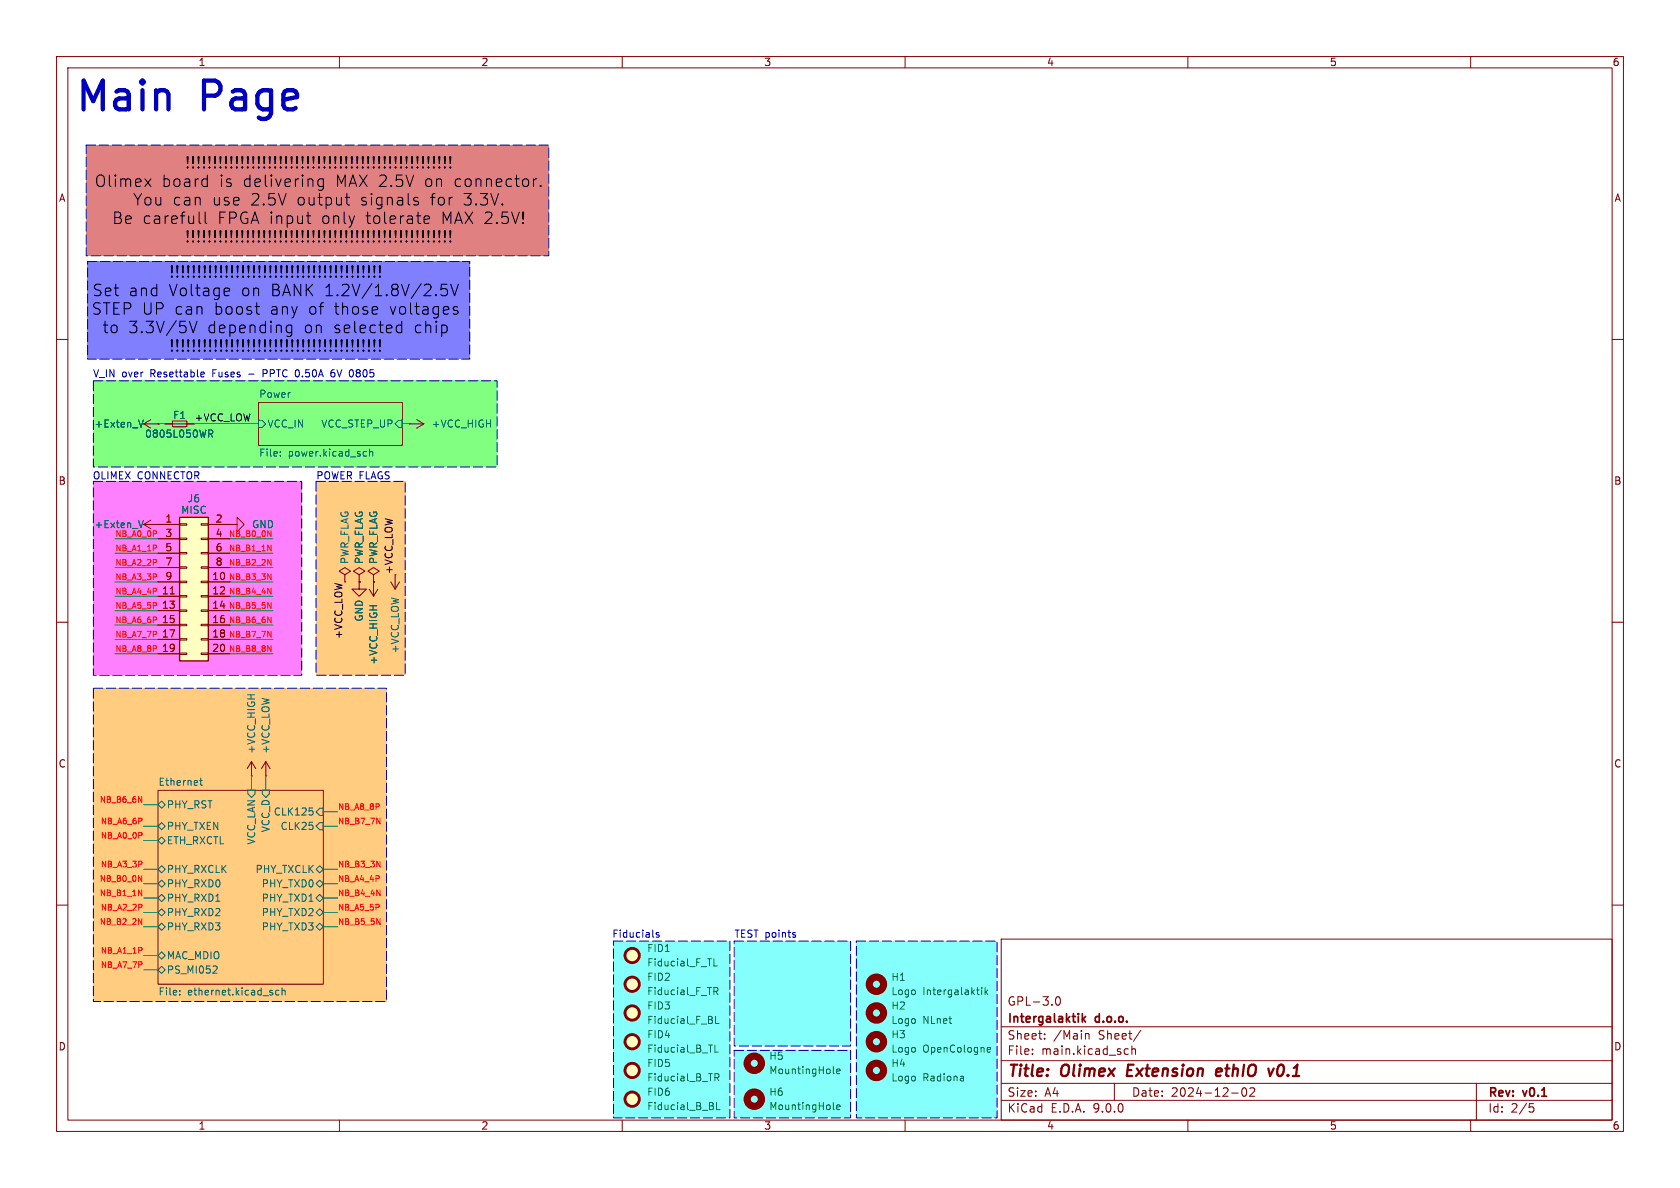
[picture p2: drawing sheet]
<svg xmlns="http://www.w3.org/2000/svg" width="297mm" height="210mm" viewBox="0 0 297 210" stroke-linecap="round" stroke-linejoin="round" font-family="sans-serif">
<g fill="none" stroke="#840000" stroke-width=".18">
<path d="M10 10h277v190h-277zM12 12h273v186h-273zM60 10v2M110 10v2M160 10v2M210 10v2M260 10v2M10 60h2M45.7 71.1h25.4v7.6h-25.4zM285 60h2M10 110h2M285 110h2"/>
<path d="M27.9 139.7h29.2v34.3h-29.2zM10 160h2M177 166h108v32h-108zM186.7 176.3l.3-.1a.81 .81 0 0 1 .5 .6 .81 .81 0 0 1-.3 .8l-.1 .1a.81 .81 0 0 1-.4-1.4zM285 160h2M60 198v2M110 198v2M160 198v2M177 194.5h108M177 191.5h108M177 187.5h108M177 181.5h108"/>
<path d="M182.5 186.3v.1M182.5 185.5v.1M184.7 183.6v.1M184.7 182.8v.1M191.9 182.8l.2-.1 .4 .1v.9M197 191.5v3M199 185.4l.5 .1M199.5 186.3l-.5 .1M200.1 185.5l.2-.1 .4 .1v.9M200.1 184.9v1.5M201.7 182.1l-1.3 2M210 198v2"/>
<path d="M217.7 193.2h1.2M219.7 192.4l.2-.1a.81 .81 0 0 1 .6 .6 .81 .81 0 0 1-.3 .8l-.2 .1a.81 .81 0 0 1-.3-1.4zM221 192.4l.5-.1 .2 .1 .1 .3-.9 1.1h.9M260 198v2M261 191.5v6.5M270.4 195.1h.7M270.5 195.7h.4l.3 .3-.2 .5-.5 .1"/>
</g>
<path d="M199.5 188.2l-.3 2h1M215.9 189l-.1-.1-.6 .1-.2 .9 .2 .3 .6-.1M216 189.4l-1 .1M225.2 188.9l-.7 1.3M226.2 188.3a1.3 1.3 0 0 0 0 1.9" fill="none" stroke="#840000" stroke-width=".4"/>
<path d="M191.3 179.2v1.5M191.9 179.7l-.6 .6M191.5 180.1l.4 .6" fill="none" stroke="#840000" stroke-width=".3"/>
<path d="M15.2 25.7h81.8v19.5h-81.8z" fill="#e08080"/>
<path d="M55.9 85.1h15.7v34.3h-15.7z" fill="#ffcc80"/>
<path d="M16.5 67.3h71.4v15.3h-71.4z" fill="#80ff80"/>
<g fill="#85fffb">
<path d="M151.4 166.4h24.9v31.2h-24.9z"/>
<path d="M108.5 166.4h20.5v31.2h-20.5z"/>
</g>
<path d="M16.5 85.1h36.8v34.3h-36.8z" fill="#ff80ff"/>
<path d="M16.5 121.7h51.8v55.3h-51.8z" fill="#ffcc80"/>
<g fill="#85fffb">
<path d="M129.8 166.4h20.6v18.5h-20.6z"/>
<path d="M129.8 185.7h20.6v11.9h-20.6z"/>
</g>
<path d="M15.5 46.2h67.6v17.3h-67.6z" fill="#8080ff"/>
<g fill="none" stroke="#840000" stroke-width=".18">
<path d="M25.4 74.9h2.5M25.4 74.9l1.3 .8M26.7 74.2l-1.3 .7M27.9 74.9h.1M29.2 74.9h5.1M30.5 74.4h2.5v1h-2.5zM45.7 71.1h25.4v7.6h-25.4zM72.4 74.9h.1M72.4 74.9h2.5M73.7 74.2l1.2 .7M74.9 74.9l-1.2 .8M25.4 92.7l1.3 .8"/>
<path d="M25.4 92.7h2.5M26.7 91.9l-1.3 .8M27.9 92.7h.1M27.9 139.7h29.2v34.3h-29.2zM44.4 137.2h.1M44.4 134.6l-.7 1.3M44.4 134.6l.8 1.3M44.4 134.6v2.6M47 137.2h.1M47 134.6l-.8 1.3M47 134.6l.8 1.3M47 134.6v2.6"/>
</g>
<g fill="none" stroke="#006464" stroke-width=".18">
<path d="M24.5 74.2l.4 1.3 .4-1.3M36.9 76h.5l.2 .3-.1 .3-.6 .1M37.2 76.7l.4 .6M45.7 74.3h.7l.6 .6-.6 .7h-.7zM49.6 79.9v.1M64.4 79.8l.4 .1M65.4 79.9l.1-.1 .3 .1 .1 .7M65.4 79.4v1.2M70.5 74.3h.6v1.3h-.6l-.7-.7zM24.5 92l.4 1.3 .4-1.3M49.6 80.5v.1M64.8 80.6h-.4"/>
<path d="M35.3 138h.5M35.5 137.6v1l.3 .2M43.8 139.7h1.3v.6l-.7 .7-.6-.7zM46.4 139.7h1.2v.6l-.6 .7-.6-.7zM27.9 146.1l.7-.7 .6 .7-.6 .6zM27.9 156.2l.7-.6 .6 .6-.6 .6zM27.9 148.6l.7-.6 .6 .6-.6 .6zM27.9 158.8l.7-.7 .6 .7-.6 .6zM28.6 141.6l.6 .6-.6 .7-.7-.7zM28.6 153l.6 .7-.6 .6-.7-.6zM54.7 142.8h.6M55.1 143.3l.2 .2v.3l-.2 .3"/>
<path d="M55.9 153.7l.6-.7 .6 .7-.6 .6zM55.9 156.2l.6-.6 .6 .6-.6 .6zM55.9 158.8l.6-.7 .6 .7-.6 .6zM55.9 146.1l.6-.7h.6v1.3h-.6zM56.5 142.9h.6v1.2h-.6l-.6-.6zM27.9 171.5l.7-.7 .6 .7-.6 .6zM27.9 168.9l.7-.6 .6 .6-.6 .6zM27.9 163.8l.7-.6 .6 .6-.6 .7zM27.9 161.3l.7-.6 .6 .6-.6 .6zM31.8 175.8v.1M31.8 175.1v.1M38.1 170.8l.3 .2-.1 .3-.7 .7h.8"/>
<path d="M49.3 175.1h-.3l-.3 .2 .1 .5h.5M49.9 175.2l.2-.1h.3v.8M49.9 174.6v1.3M55.9 161.3l.6-.6 .6 .6-.6 .6zM55.9 163.8l.6-.6 .6 .6-.6 .7zM147.3 189.6l.2 .2M147.9 189.4l.6-.1v-.3h-.4l-.2 .1 .1 .6h.5"/>
</g>
<circle cx="133.3" cy="188" r="1.27" fill="none" stroke="#840000" stroke-width="1.3"/>
<path d="M31.7 91.4h5.1v25.4h-5.1z" fill="#ffffc2"/>
<path d="M31.7 91.4h5.1v25.4h-5.1z" fill="none" stroke="#840000" stroke-width=".25"/>
<g fill="none" stroke="#840000" stroke-width=".18">
<path d="M27.9 74.9h.1M29.2 74.9h1.3M33 74.9h1.3M27.9 92.7h.1M27.9 92.7h3.8M27.9 95.3h3.8M27.9 97.8h3.8M31.7 92.6h1.3v.2h-1.3zM31.7 95.1h1.3v.3h-1.3zM31.7 97.7h1.3v.2h-1.3zM35.6 92.6h1.2v.2h-1.2zM35.6 95.1h1.2v.3h-1.2z"/>
<path d="M35.6 97.7h1.2v.2h-1.2zM36.8 92.7h3.8M36.8 95.3h3.8M36.8 97.8h3.8M40.6 92.7h1.3v-1.3l1.3 1.3-1.3 1.3v-1.3M40.6 92.7h.1M27.9 100.3h3.8M27.9 102.9h3.8M27.9 105.4h3.8M27.9 108h3.8M27.9 110.5h3.8M27.9 113h3.8"/>
<path d="M27.9 115.6h3.8M31.7 100.2h1.3v.3h-1.3zM31.7 102.7h1.3v.3h-1.3zM31.7 105.3h1.3v.2h-1.3zM31.7 107.8h1.3v.3h-1.3zM31.7 110.4h1.3v.2h-1.3zM31.7 112.9h1.3v.3h-1.3zM31.7 115.4h1.3v.3h-1.3zM35.6 100.2h1.2v.3h-1.2zM35.6 102.7h1.2v.3h-1.2zM35.6 105.3h1.2v.2h-1.2zM35.6 107.8h1.2v.3h-1.2z"/>
<path d="M35.6 110.4h1.2v.2h-1.2zM35.6 112.9h1.2v.3h-1.2zM35.6 115.4h1.2v.3h-1.2zM36.8 100.3h3.8M36.8 102.9h3.8M36.8 105.4h3.8M36.8 108h3.8M36.8 110.5h3.8M36.8 113h3.8M36.8 115.6h3.8M61 101.6l1-.6-1-.7-1.1 .7 1.1 .6v1.3M63.5 102.9v1.2h1.3l-1.3 1.3-1.3-1.3h1.3"/>
<path d="M63.5 102.9h.1M63.5 101.6l1-.6-1-.7-1 .7 1 .6v1.3M65.3 104.1l.7 1.3M66 102.9h.1M66 101.6l1.1-.6-1.1-.7-1 .7 1 .6v1.3M66 102.9v2.5M66.8 104.1l-.8 1.3M69.1 102.9l.7 1.2M69.8 101.6v2.5M70.6 102.9l-.8 1.2"/>
</g>
<path d="M30.1 105h.7" fill="none" stroke="#a90000" stroke-width=".18"/>
<g fill="#ffffc2" stroke="#ffffc2" stroke-width=".18">
<circle cx="111.8" cy="168.9" r="1.27"/>
<circle cx="111.8" cy="179.1" r="1.27"/>
<circle cx="111.8" cy="174" r="1.27"/>
<circle cx="111.8" cy="194.3" r="1.27"/>
<circle cx="111.8" cy="189.2" r="1.27"/>
<circle cx="111.8" cy="184.1" r="1.27"/>
</g>
<g fill="none" stroke="#840000" stroke-width=".51">
<circle cx="111.8" cy="168.9" r="1.27"/>
<circle cx="111.8" cy="179.1" r="1.27"/>
<circle cx="111.8" cy="174" r="1.27"/>
<circle cx="111.8" cy="189.2" r="1.27"/>
<circle cx="111.8" cy="194.3" r="1.27"/>
<circle cx="111.8" cy="184.1" r="1.27"/>
</g>
<g fill="none" stroke="#006464" stroke-width=".18">
<path d="M24.5 74.2l.4 1.3 .4-1.3M36.9 76h.5l.2 .3-.1 .3-.6 .1M37.2 76.7l.4 .6M24.5 92l.4 1.3 .4-1.3M126.2 169.5v1.3h.6M126.2 174.6h.5l.2 .2-.1 .4h-.6M126.5 179.6v1.3h.6M126.5 175.2l.4 .6M173.6 174.6v.1M173.6 175v.8M174.2 174.6v1.2M174.3 175.4l.3 .4"/>
<path d="M174.6 175l-.4 .5M126.4 189.8h.5l.2 .3-.1 .3-.6 .1M126.4 184.7v1.3h.6M126.7 194.9v1.3h.6M126.7 190.5l.4 .6M147.3 196l.2 .2M147.9 195.7l.6-.1v-.2l-.4-.1-.2 .2 .1 .6h.5M170.3 190.3l.1 .8M170.4 191l-.2 .1M170.4 190.5l-.2 .1M174.6 185.9h.5M174.6 185.2h.3l.2 .3-.6 .1"/>
</g>
<g fill="none" stroke="#840000" stroke-width="1.3">
<circle cx="154.9" cy="174" r="1.27"/>
<circle cx="154.9" cy="179.1" r="1.27"/>
<circle cx="133.3" cy="194.3" r="1.27"/>
<circle cx="154.9" cy="189.2" r="1.27"/>
<circle cx="154.9" cy="184.1" r="1.27"/>
</g>
<g fill="none" stroke="#ff0600" stroke-width=".18">
<path d="M47.3 93.8l.6 1v-1M47.3 96.4l.6 1v-1M47.3 98.9l.6 1v-1M47.3 106.5l.6 1v-1M47.3 101.4l.6 1.1v-1.1M47.3 104l.6 1v-1M47.3 109.1l.6 1v-1M47.3 111.6l.6 1v-1M47.3 114.1l.6 1.1v-1.1M24.5 157.3l.6 1v-1M24.5 140.8l.6 1v-1M24.5 154.8l.6 1v-1"/>
<path d="M66.6 144.6l.6 1v-1M66.6 152.2l.6 1.1v-1.1M66.6 157.3l.6 1v-1M24.5 162.4l.6 1v-1M66.6 162.4l.6 1v-1"/>
</g>
<g fill="none" stroke="#009600" stroke-width=".18">
<path d="M27.9 74.9h1.3M34.3 74.9h11.4M71.1 74.9h1.3M20.3 95.3h7.6M20.3 97.8h7.6M40.6 95.3h7.7M40.6 97.8h7.7M20.3 115.6h7.6M20.3 105.4h7.6M20.3 102.9h7.6M20.3 100.3h7.6M20.3 110.5h7.6"/>
<path d="M20.3 108h7.6M20.3 113h7.6M40.6 115.6h7.7M40.6 105.4h7.7M40.6 102.9h7.7M40.6 100.3h7.7M40.6 110.5h7.7M40.6 108h7.7M40.6 113h7.7M44.4 137.2v2.5M47 137.2v2.5M25.4 148.6h2.5"/>
<path d="M25.4 142.2h2.5M25.4 146.1h2.5M25.4 156.2h2.5M25.4 158.8h2.5M25.4 153.7h2.5M57.1 146.1h2.6M57.1 156.2h2.6M57.1 158.8h2.6M57.1 153.7h2.6M57.1 143.5h2.6M25.4 168.9h2.5M25.4 163.8h2.5"/>
<path d="M25.4 171.5h2.5M25.4 161.3h2.5M57.1 163.8h2.6M57.1 161.3h2.6"/>
</g>
<path d="M35.6 66.6h.4M35.6 65.8h.3l.2 .3-.6 .1M46.5 66h.5M47 65.4h-.5v1.2M59.1 65.4h-.4a.86 .86 0 0 0 0 1.2h.4M59.1 65.9l-.4-.1-.2 .3M62.3 65.4l.2 .4-.2 .8M116.5 164.9l-.3-.1-.2 .2 .1 .2 .4 .1v.3h-.5M140.3 165.3h.3l.1 .2-.2 .2h-.2M140.3 164.8l.3 .1" fill="none" stroke="#0000c2" stroke-width=".18"/>
<g fill="none" stroke="#000" stroke-width=".18">
<path d="M25.6 31.6l1.1 1.4M26.7 31.6l-1.1 1.4M35.2 37.5v1.7l.3 .3M36.3 37.5v1.7l.3 .3M36.5 31.6l.1 .1M36.6 30.9v2.1M36.6 32.9l-.1 .1M54.2 38.2h.7M54.5 39.4l.4 .1M57.2 31.6v1.7a.55 .55 0 0 1-.9 .3M57.2 31.7l-.6-.1-.4 .4v.6l.2 .3 .2 .1 .6-.1M61 34.9h.8"/>
<path d="M61.3 34.2v1.8l.1 .1 .4 .1M71.9 29.5l.1 .1-.1 .1M71.9 27.7l.1 .1-.1 1.1M72.8 29.5l.1 .1-.1 .1M72.8 29.5l-.1 .1 .1 .1M72.8 27.7v1.2M72.8 29.5v.2M72.8 27.7l-.1 .1 .1 1.1M72.8 27.7l.1 .1-.1 1.1M73.4 34.9l.5 .1M73.4 35.6l.5 .1 .1 .3-.3 .2h-.4M73.8 29.5l.1 .1-.1 .1"/>
<path d="M73.8 29.5l-.1 .1 .1 .1M73.8 27.7v1.2M73.8 29.5v.2M73.8 27.7l-.1 .1 .1 1.1M73.8 27.7l.1 .1-.1 1.1M74.8 29.5l.1 .1-.1 .1M74.8 29.5l-.1 .1 .1 .1M74.8 27.7v1.2M74.8 29.5v.2M74.8 27.7l-.1 .1 .1 1.1M74.8 27.7l.1 .1-.1 1.1M75 38.4l.3-.2h.3l.3 .2v.2l-.9 .2"/>
<path d="M75 39.2l.3 .3 .5-.1M75.7 29.5l.1 .1-.1 .1M75.7 29.5l-.1 .1 .1 .1M75.7 27.7v1.2M75.7 29.5v.2M75.7 27.7l-.1 .1 .1 1.1M75.7 27.7l.1 .1-.1 1.1M76.7 29.5l.1 .1-.1 .1M76.7 29.5l-.1 .1 .1 .1M76.7 27.7v1.2M76.7 29.5v.2M76.7 27.7l-.1 .1 .1 1.1"/>
<path d="M76.7 27.7l.1 .1-.1 1.1M77.7 29.5l.1 .1-.1 .1M77.7 29.5l-.1 .1 .1 .1M77.7 27.7v1.2M77.7 29.5v.2M77.7 27.7l-.1 .1 .1 1.1M77.7 27.7l.1 .1-.1 1.1M78.6 29.5l.1 .1-.1 .1M78.6 29.5l-.1 .1 .1 .1M78.6 27.7v1.2M78.6 29.5v.2M78.6 27.7l-.1 .1 .1 1.1"/>
<path d="M78.6 27.7l.1 .1-.1 1.1M79.6 29.5l.1 .1-.1 .1M79.6 29.5l-.1 .1 .1 .1M79.6 27.7v1.2M79.6 29.5v.2M79.6 27.7l-.1 .1 .1 1.1M79.6 27.7l.1 .1-.1 1.1M94.9 31.6a.52 .52 0 0 0-.6 .4M95.6 32.8l.1 .1-.1 .1M95.6 32.8l-.1 .1 .1 .1M95.6 32.8v.2M33.5 56.8l.7 2 .6-2"/>
<path d="M40.3 50.9l.2 .1 .1 .4-1 .2M40.5 52.2l-.2 .1M45.1 54.2h.8M45.7 55.5h.2M50.6 58.4l.4 .4 .6-.1M51.6 57.5v1.6l-.2 .3M51.6 57.6l-.6-.1-.4 .3M61.3 48.8l.1 .1-.1 .1M61.3 48.8v.1v.1M61.3 47v1.2M61.3 48.8v.2M61.3 47v.1v1.1"/>
<path d="M61.3 47l.1 .1-.1 1.1M62.3 48.8l.1 .1-.1 .1M62.3 48.8l-.1 .1 .1 .1M62.3 47v1.2M62.3 48.8v.2M62.3 47l-.1 .1 .1 1.1M62.3 47l.1 .1-.1 1.1M63.3 48.8l.1 .1-.1 .1M63.3 48.8l-.1 .1 .1 .1M63.3 47v1.2M63.3 48.8v.2M63.3 47l-.1 .1 .1 1.1"/>
<path d="M63.3 47l.1 .1-.1 1.1M64.2 48.8l.1 .1-.1 .1M64.2 48.8v.1v.1M64.2 47v1.2M64.2 48.8v.2M64.2 47v.1v1.1M64.2 47l.1 .1-.1 1.1M65.2 48.8l.1 .1-.1 .1M65.2 48.8l-.1 .1 .1 .1M65.2 47v1.2M65.2 48.8v.2M65.2 47l-.1 .1 .1 1.1"/>
<path d="M65.2 47l.1 .1-.1 1.1M66.2 48.8l.1 .1-.1 .1M66.2 48.8l-.1 .1 .1 .1M66.2 47v1.2M66.2 48.8v.2M66.2 47l-.1 .1 .1 1.1M66.2 47l.1 .1-.1 1.1M67.2 48.8v.1v.1M67.2 48.8l-.1 .1 .1 .1M67.2 47v1.2M67.2 48.8v.2M67.2 47l-.1 .1 .1 1.1"/>
<path d="M67.2 47v.1v1.1M70.2 58.7l.2 .1 .6-.1M70.4 57.5l-.2 .1M70.8 57.5l.2 .1M71 56.8v2M71.9 42.6l.1 .1-.1 .1M72 40.8l-.1 1.2M72.7 40.8l.1 1.2M72.8 40.8v1.2M72.8 42.6v.2M72.8 42.6l.1 .1-.1 .1M72.8 42.6l-.1 .1 .1 .1"/>
<path d="M72.9 40.8l-.1 1.2M73.7 40.8l.1 1.2M73.8 40.8v1.2M73.8 42.6v.2M73.8 42.6l.1 .1-.1 .1M73.8 42.6l-.1 .1 .1 .1M73.9 40.8l-.1 1.2M74.7 40.8l.1 1.2M74.8 40.8v1.2M74.8 42.6v.2M74.8 42.6l.1 .1-.1 .1M74.8 42.6l-.1 .1 .1 .1"/>
<path d="M74.9 40.8l-.1 1.2M75.7 40.8v1.2M75.7 42.6v.2M75.7 42.6l.1 .1-.1 .1M75.7 42.6l-.1 .1 .1 .1M75.7 40.8h-.1l.1 1.2M75.7 40.8h.1l-.1 1.2M76.7 40.8v1.2M76.7 42.6v.2M76.7 42.6l.1 .1-.1 .1M76.7 42.6l-.1 .1 .1 .1M76.7 40.8h-.1l.1 1.2"/>
<path d="M76.7 40.8h.1l-.1 1.2M77.6 40.8l.1 1.2M77.7 40.8v1.2M77.7 42.6v.2M77.7 42.6l.1 .1-.1 .1M77.7 42.6l-.1 .1 .1 .1M77.8 40.8l-.1 1.2M78.5 40.8l.1 1.2M78.6 40.8v1.2M78.6 42.6v.2M78.6 42.6l.1 .1-.1 .1M78.6 42.6l-.1 .1 .1 .1"/>
<path d="M78.7 40.8l-.1 1.2M79 50.2h-1l-.1 1 .3-.2 .7 .1 .2 .3-.1 .7-.3 .2h-.5l-.3-.2M79.5 40.8l.1 1.2M79.6 40.8v1.2M79.6 42.6v.2M79.6 42.6l.1 .1-.1 .1M79.6 42.6l-.1 .1 .1 .1M79.7 50.2l.7 2.1 .6-2.1M79.7 40.8l-.1 1.2M80.4 54.2l.5 .1M80.4 54.9l.5 .1 .1 .3-.3 .2h-.4M61.3 60.2v1.1"/>
<path d="M61.3 60.1v1.2M61.3 61.9v.2M61.3 61.9l.1 .1-.1 .1M61.3 61.9v.1v.1M61.4 60.2l-.1 1.1M62.2 60.2l.1 1.1M62.3 60.1v1.2M62.3 61.9v.2M62.3 61.9l.1 .1-.1 .1M62.3 61.9l-.1 .1 .1 .1M62.4 60.2l-.1 1.1M63.2 60.2l.1 1.1"/>
<path d="M63.3 60.1v1.2M63.3 61.9v.2M63.3 61.9l.1 .1-.1 .1M63.3 61.9l-.1 .1 .1 .1M63.4 60.2l-.1 1.1M64.2 60.2v1.1M64.2 60.1v1.2M64.2 61.9v.2M64.2 61.9l.1 .1-.1 .1M64.2 61.9v.1v.1M64.3 60.2l-.1 1.1M65.1 60.2l.1 1.1"/>
<path d="M65.2 60.1v1.2M65.2 61.9v.2M65.2 61.9l.1 .1-.1 .1M65.2 61.9l-.1 .1 .1 .1M65.3 60.2l-.1 1.1M66.1 60.2l.1 1.1M66.2 60.1v1.2M66.2 61.9v.2M66.2 61.9l.1 .1-.1 .1M66.2 61.9l-.1 .1 .1 .1M66.3 60.2l-.1 1.1M67.1 60.2l.1 1.1"/>
<path d="M67.2 60.1v1.2M67.2 61.9v.2M67.2 61.9v.1v.1M67.2 61.9l-.1 .1 .1 .1M67.2 60.2v1.1"/>
</g>
<path d="M15.2 25.7h81.8v19.5h-81.8zM15.5 46.2h67.6v17.3h-67.6zM16.5 67.3h71.4v15.3h-71.4zM16.5 85.1h36.8v34.3h-36.8zM55.9 85.1h15.7v34.3h-15.7zM16.5 121.7h51.8v55.3h-51.8zM108.5 166.4h20.5v31.2h-20.5zM129.8 166.4h20.6v18.5h-20.6zM151.4 166.4h24.9v31.2h-24.9zM129.8 185.7h20.6v11.9h-20.6z" fill="none" stroke="#0000c2" stroke-width=".18" stroke-dasharray="1.7 .6"/>
<g font-size="7.1" fill="#0000c2">
<text x="12.9" y="20.7">Main</text>
<text x="35.5" y="20.7">Page</text>
</g>
<g font-size="2.8">
<text x="16.7" y="33.3">Olimex</text>
<text x="28.5" y="33.3">board</text>
<text x="32.7" y="30">!!!!!!!!!!!!!!!!!!!!!!!!!!!!!!!!!!!!!!!!!!!!!!!!!</text>
<text x="38.8" y="33.3">is</text>
<text x="43" y="33.3">delivering</text>
<text x="59.4" y="33.3">MAX 2.5V</text>
<text x="75.1" y="33.3">on</text>
<text x="80.4" y="33.3">connector.</text>
<text x="19.8" y="39.8">Be carefull</text>
<text x="23.5" y="36.6">You</text>
<text x="30.5" y="36.6">can</text>
<text x="37.5" y="36.6">use</text>
<text x="38.5" y="39.8">FPGA input</text>
<text x="44.3" y="36.6">2.5V</text>
<text x="52.5" y="36.6">output</text>
<text x="56.9" y="39.8">only</text>
<text x="63.8" y="36.6">signals</text>
<text x="64.7" y="39.8">tolerate</text>
<text x="76.2" y="36.6">for</text>
<text x="78.1" y="39.8">MAX 2.5V!</text>
<text x="82.1" y="36.6">3.3V.</text>
<text x="32.7" y="43.1">!!!!!!!!!!!!!!!!!!!!!!!!!!!!!!!!!!!!!!!!!!!!!!!!!</text>
<text x="16.3" y="52.6">Set</text>
<text x="22.7" y="52.6">and</text>
<text x="29.8" y="52.6">Voltage</text>
<text x="29.9" y="49.3">!!!!!!!!!!!!!!!!!!!!!!!!!!!!!!!!!!!!!!!</text>
<text x="42.7" y="52.6">on</text>
<text x="47.9" y="52.6">BANK 1.2V/1.8V/2.5V</text>
<text x="16.1" y="55.9">STEP UP can</text>
<text x="18.1" y="59.1">to</text>
<text x="22.7" y="59.1">3.3V/5V</text>
<text x="36.7" y="59.1">depending</text>
<text x="37.9" y="55.9">boost</text>
<text x="47.8" y="55.9">any</text>
<text x="53.7" y="59.1">on</text>
<text x="54.6" y="55.9">of</text>
<text x="59" y="59.1">selected</text>
<text x="59.2" y="55.9">those</text>
<text x="69" y="55.9">voltages</text>
<text x="73.3" y="59.1">chip</text>
<text x="29.9" y="62.4">!!!!!!!!!!!!!!!!!!!!!!!!!!!!!!!!!!!!!!!</text>
</g>
<g font-size="2.8" fill="#840000">
<text x="178" y="190.9">Title:</text>
<text x="187.7" y="190.9">Olimex</text>
<text x="200.1" y="190.9">Extension</text>
<text x="216.7" y="190.9">ethIO</text>
<text x="226.7" y="190.9">v0.1</text>
</g>
<g font-size="2.1" fill="#840000">
<text x="178" y="178">GPL-3.0</text>
<text x="178" y="184">Sheet:</text>
<text x="178" y="181.2">Intergalaktik</text>
<text x="186.2" y="184">/Main</text>
<text x="193.7" y="181.2">d.o.o.</text>
<text x="194.2" y="184">Sheet/</text>
<text x="178" y="186.7">File:</text>
<text x="184.1" y="186.7">main.kicad_sch</text>
<text x="178" y="196.9">KiCad</text>
<text x="178" y="194.1">Size:</text>
<text x="184.7" y="194.1">A4</text>
<text x="185.7" y="196.9">E.D.A.</text>
<text x="193.3" y="196.9">9.0.0</text>
<text x="200" y="194.1">Date:</text>
<text x="207" y="194.1">2024-12-02</text>
<text x="263" y="194.3">Rev:</text>
<text x="263" y="196.9">Id:</text>
<text x="267.1" y="196.9">2/5</text>
<text x="269.4" y="194.3">v0.1</text>
</g>
<g font-size="1.8" fill="#840000">
<text x="35" y="11.9">1</text>
<text x="85" y="11.9">2</text>
<text x="135" y="11.9">3</text>
<text x="185" y="11.9">4</text>
<text x="235" y="11.9">5</text>
<text x="285" y="11.9">6</text>
<text x="10.3" y="35.9">A</text>
<text x="285.3" y="35.9">A</text>
<text x="10.3" y="85.9">B</text>
<text x="285.3" y="85.9">B</text>
<text x="10.3" y="135.9">C</text>
<text x="285.3" y="135.9">C</text>
<text x="10.3" y="185.9">D</text>
<text x="285.3" y="185.9">D</text>
<text x="35" y="199.9">1</text>
<text x="85" y="199.9">2</text>
<text x="135" y="199.9">3</text>
<text x="185" y="199.9">4</text>
<text x="235" y="199.9">5</text>
<text x="285" y="199.9">6</text>
</g>
<g font-size="1.8" fill="#0000c2">
<text x="16.4" y="66.9">V_IN over</text>
<text x="26.7" y="66.9">Resettable</text>
<text x="37.8" y="66.9">Fuses</text>
<text x="44.4" y="66.9">-</text>
<text x="47.1" y="66.9">PPTC 0.50A</text>
<text x="59.6" y="66.9">6V</text>
<text x="63" y="66.9">0805</text>
<text x="16.3" y="84.9">OLIMEX</text>
<text x="24.3" y="84.9">CONNECTOR</text>
<text x="55.8" y="84.9">POWER FLAGS</text>
<text x="108.2" y="166">Fiducials</text>
<text x="129.7" y="166">TEST points</text>
</g>
<g font-size="1.8" fill="#006464">
<text x="45.7" y="70.4">Power</text>
<text x="16.6" y="75.8">+Exten_V</text>
<text x="25.5" y="77.6">0805L050WR</text>
<text x="30.5" y="74.3">F1</text>
<text x="47.2" y="75.8">VCC_IN</text>
<text x="56.7" y="75.8">VCC_STEP_UP</text>
<text x="76.2" y="75.8">+VCC_HIGH</text>
<text x="45.7" y="81.1">File:</text>
<text x="50.9" y="81.1">power.kicad_sch</text>
<text x="33.1" y="89">J6</text>
<text x="16.6" y="93.6">+Exten_V</text>
<text x="31.9" y="91">MISC</text>
<text x="44.5" y="93.6">GND</text>
<text x="61.8" y="99.8" transform="rotate(-90 61.8 99.8)">PWR_FLAG</text>
<text x="64.4" y="99.8" transform="rotate(-90 64.4 99.8)">PWR_FLAG</text>
<text x="66.9" y="99.8" transform="rotate(-90 66.9 99.8)">PWR_FLAG</text>
<text x="64.4" y="110" transform="rotate(-90 64.4 110)">GND</text>
<text x="66.9" y="117.6" transform="rotate(-90 66.9 117.6)">+VCC_HIGH</text>
<text x="70.7" y="115.6" transform="rotate(-90 70.7 115.6)">+VCC_LOW</text>
<text x="45.3" y="133.3" transform="rotate(-90 45.3 133.3)">+VCC_HIGH</text>
<text x="47.9" y="133.3" transform="rotate(-90 47.9 133.3)">+VCC_LOW</text>
<text x="27.9" y="139">Ethernet</text>
<text x="29.4" y="143.1">PHY_RST</text>
<text x="29.4" y="146.9">PHY_TXEN</text>
<text x="29.4" y="149.5">ETH_RXCTL</text>
<text x="45.3" y="149.4" transform="rotate(-90 45.3 149.4)">VCC_LAN</text>
<text x="47.9" y="147.2" transform="rotate(-90 47.9 147.2)">VCC_D</text>
<text x="48.3" y="144.4">CLK125</text>
<text x="49.5" y="146.9">CLK25</text>
<text x="29.4" y="154.5">PHY_RXCLK</text>
<text x="45.1" y="154.5">PHY_TXCLK</text>
<text x="29.4" y="157.1">PHY_RXD0</text>
<text x="29.4" y="159.6">PHY_RXD1</text>
<text x="46.2" y="157.1">PHY_TXD0</text>
<text x="46.2" y="159.6">PHY_TXD1</text>
<text x="29.4" y="164.7">PHY_RXD3</text>
<text x="29.4" y="162.2">PHY_RXD2</text>
<text x="46.2" y="162.2">PHY_TXD2</text>
<text x="46.2" y="164.7">PHY_TXD3</text>
<text x="29.4" y="172.3">PS_MI052</text>
<text x="29.4" y="169.8">MAC_MDIO</text>
<text x="114.3" y="168.5">FID1</text>
<text x="114.3" y="171">Fiducial_F_TL</text>
<text x="114.3" y="173.6">FID2</text>
<text x="157.5" y="173.6">H1</text>
<text x="27.9" y="176.3">File:</text>
<text x="33.2" y="176.3">ethernet.kicad_sch</text>
<text x="114.3" y="178.7">FID3</text>
<text x="114.3" y="176.1">Fiducial_F_TR</text>
<text x="157.5" y="176.1">Logo</text>
<text x="157.5" y="178.7">H2</text>
<text x="163.1" y="176.1">Intergalaktik</text>
<text x="114.3" y="181.2">Fiducial_F_BL</text>
<text x="114.3" y="183.7">FID4</text>
<text x="157.5" y="181.2">Logo</text>
<text x="157.5" y="183.7">H3</text>
<text x="163.1" y="181.2">NLnet</text>
<text x="114.3" y="188.8">FID5</text>
<text x="114.3" y="186.3">Fiducial_B_TL</text>
<text x="114.3" y="191.4">Fiducial_B_TR</text>
<text x="135.9" y="187.6">H5</text>
<text x="135.9" y="190.1">MountingHole</text>
<text x="157.5" y="191.4">Logo</text>
<text x="157.5" y="188.8">H4</text>
<text x="157.5" y="186.3">Logo</text>
<text x="163.1" y="191.4">Radiona</text>
<text x="163.1" y="186.3">OpenCologne</text>
<text x="114.3" y="193.9">FID6</text>
<text x="114.3" y="196.4">Fiducial_B_BL</text>
<text x="135.9" y="193.9">H6</text>
<text x="135.9" y="196.4">MountingHole</text>
</g>
<g font-size="1.8" fill="#0f0f0f">
<text x="34.3" y="74.6">+VCC_LOW</text>
<text x="69.5" y="101.6" transform="rotate(-90 69.5 101.6)">+VCC_LOW</text>
<text x="60.6" y="113.1" transform="rotate(-90 60.6 113.1)">+VCC_LOW</text>
</g>
<g font-size="1.8" fill="#a90000">
<text x="29.1" y="92.5">1</text>
<text x="29.1" y="95">3</text>
<text x="38" y="92.5">2</text>
<text x="38" y="95">4</text>
<text x="29.1" y="97.5">5</text>
<text x="29.1" y="100.1">7</text>
<text x="38" y="97.5">6</text>
<text x="38" y="100.1">8</text>
<text x="28.5" y="105.2">11</text>
<text x="28.5" y="107.7">13</text>
<text x="29.1" y="102.6">9</text>
<text x="37.4" y="102.6">10</text>
<text x="37.4" y="105.2">12</text>
<text x="37.4" y="107.7">14</text>
<text x="28.5" y="110.2">15</text>
<text x="28.5" y="112.8">17</text>
<text x="37.4" y="110.2">16</text>
<text x="37.4" y="112.8">18</text>
<text x="28.5" y="115.3">19</text>
<text x="37.4" y="115.3">20</text>
</g>
<g font-size="1.4" fill="#ff0600">
<text x="20.3" y="95">NB_A0_0P</text>
<text x="40.4" y="95">NB_B0_0N</text>
<text x="20.3" y="100.1">NB_A2_2P</text>
<text x="20.3" y="97.5">NB_A1_1P</text>
<text x="40.4" y="100.1">NB_B2_2N</text>
<text x="40.4" y="97.5">NB_B1_1N</text>
<text x="20.3" y="102.6">NB_A3_3P</text>
<text x="20.3" y="107.7">NB_A5_5P</text>
<text x="20.3" y="105.1">NB_A4_4P</text>
<text x="40.4" y="107.7">NB_B5_5N</text>
<text x="40.4" y="102.6">NB_B3_3N</text>
<text x="40.4" y="105.1">NB_B4_4N</text>
<text x="20.3" y="110.2">NB_A6_6P</text>
<text x="20.3" y="112.8">NB_A7_7P</text>
<text x="40.4" y="112.8">NB_B7_7N</text>
<text x="40.4" y="110.2">NB_B6_6N</text>
<text x="20.3" y="115.3">NB_A8_8P</text>
<text x="40.4" y="115.3">NB_B8_8N</text>
<text x="17.5" y="142">NB_B6_6N</text>
<text x="59.7" y="143.2">NB_A8_8P</text>
<text x="17.7" y="145.8">NB_A6_6P</text>
<text x="17.7" y="148.3">NB_A0_0P</text>
<text x="59.7" y="145.8">NB_B7_7N</text>
<text x="17.5" y="155.9">NB_B0_0N</text>
<text x="17.7" y="153.4">NB_A3_3P</text>
<text x="59.7" y="155.9">NB_A4_4P</text>
<text x="59.7" y="153.4">NB_B3_3N</text>
<text x="17.5" y="158.5">NB_B1_1N</text>
<text x="17.7" y="161">NB_A2_2P</text>
<text x="59.7" y="158.5">NB_B4_4N</text>
<text x="59.7" y="161">NB_A5_5P</text>
<text x="17.5" y="163.6">NB_B2_2N</text>
<text x="59.7" y="163.6">NB_B5_5N</text>
<text x="17.7" y="168.6">NB_A1_1P</text>
<text x="17.7" y="171.2">NB_A7_7P</text>
</g>
</svg>
